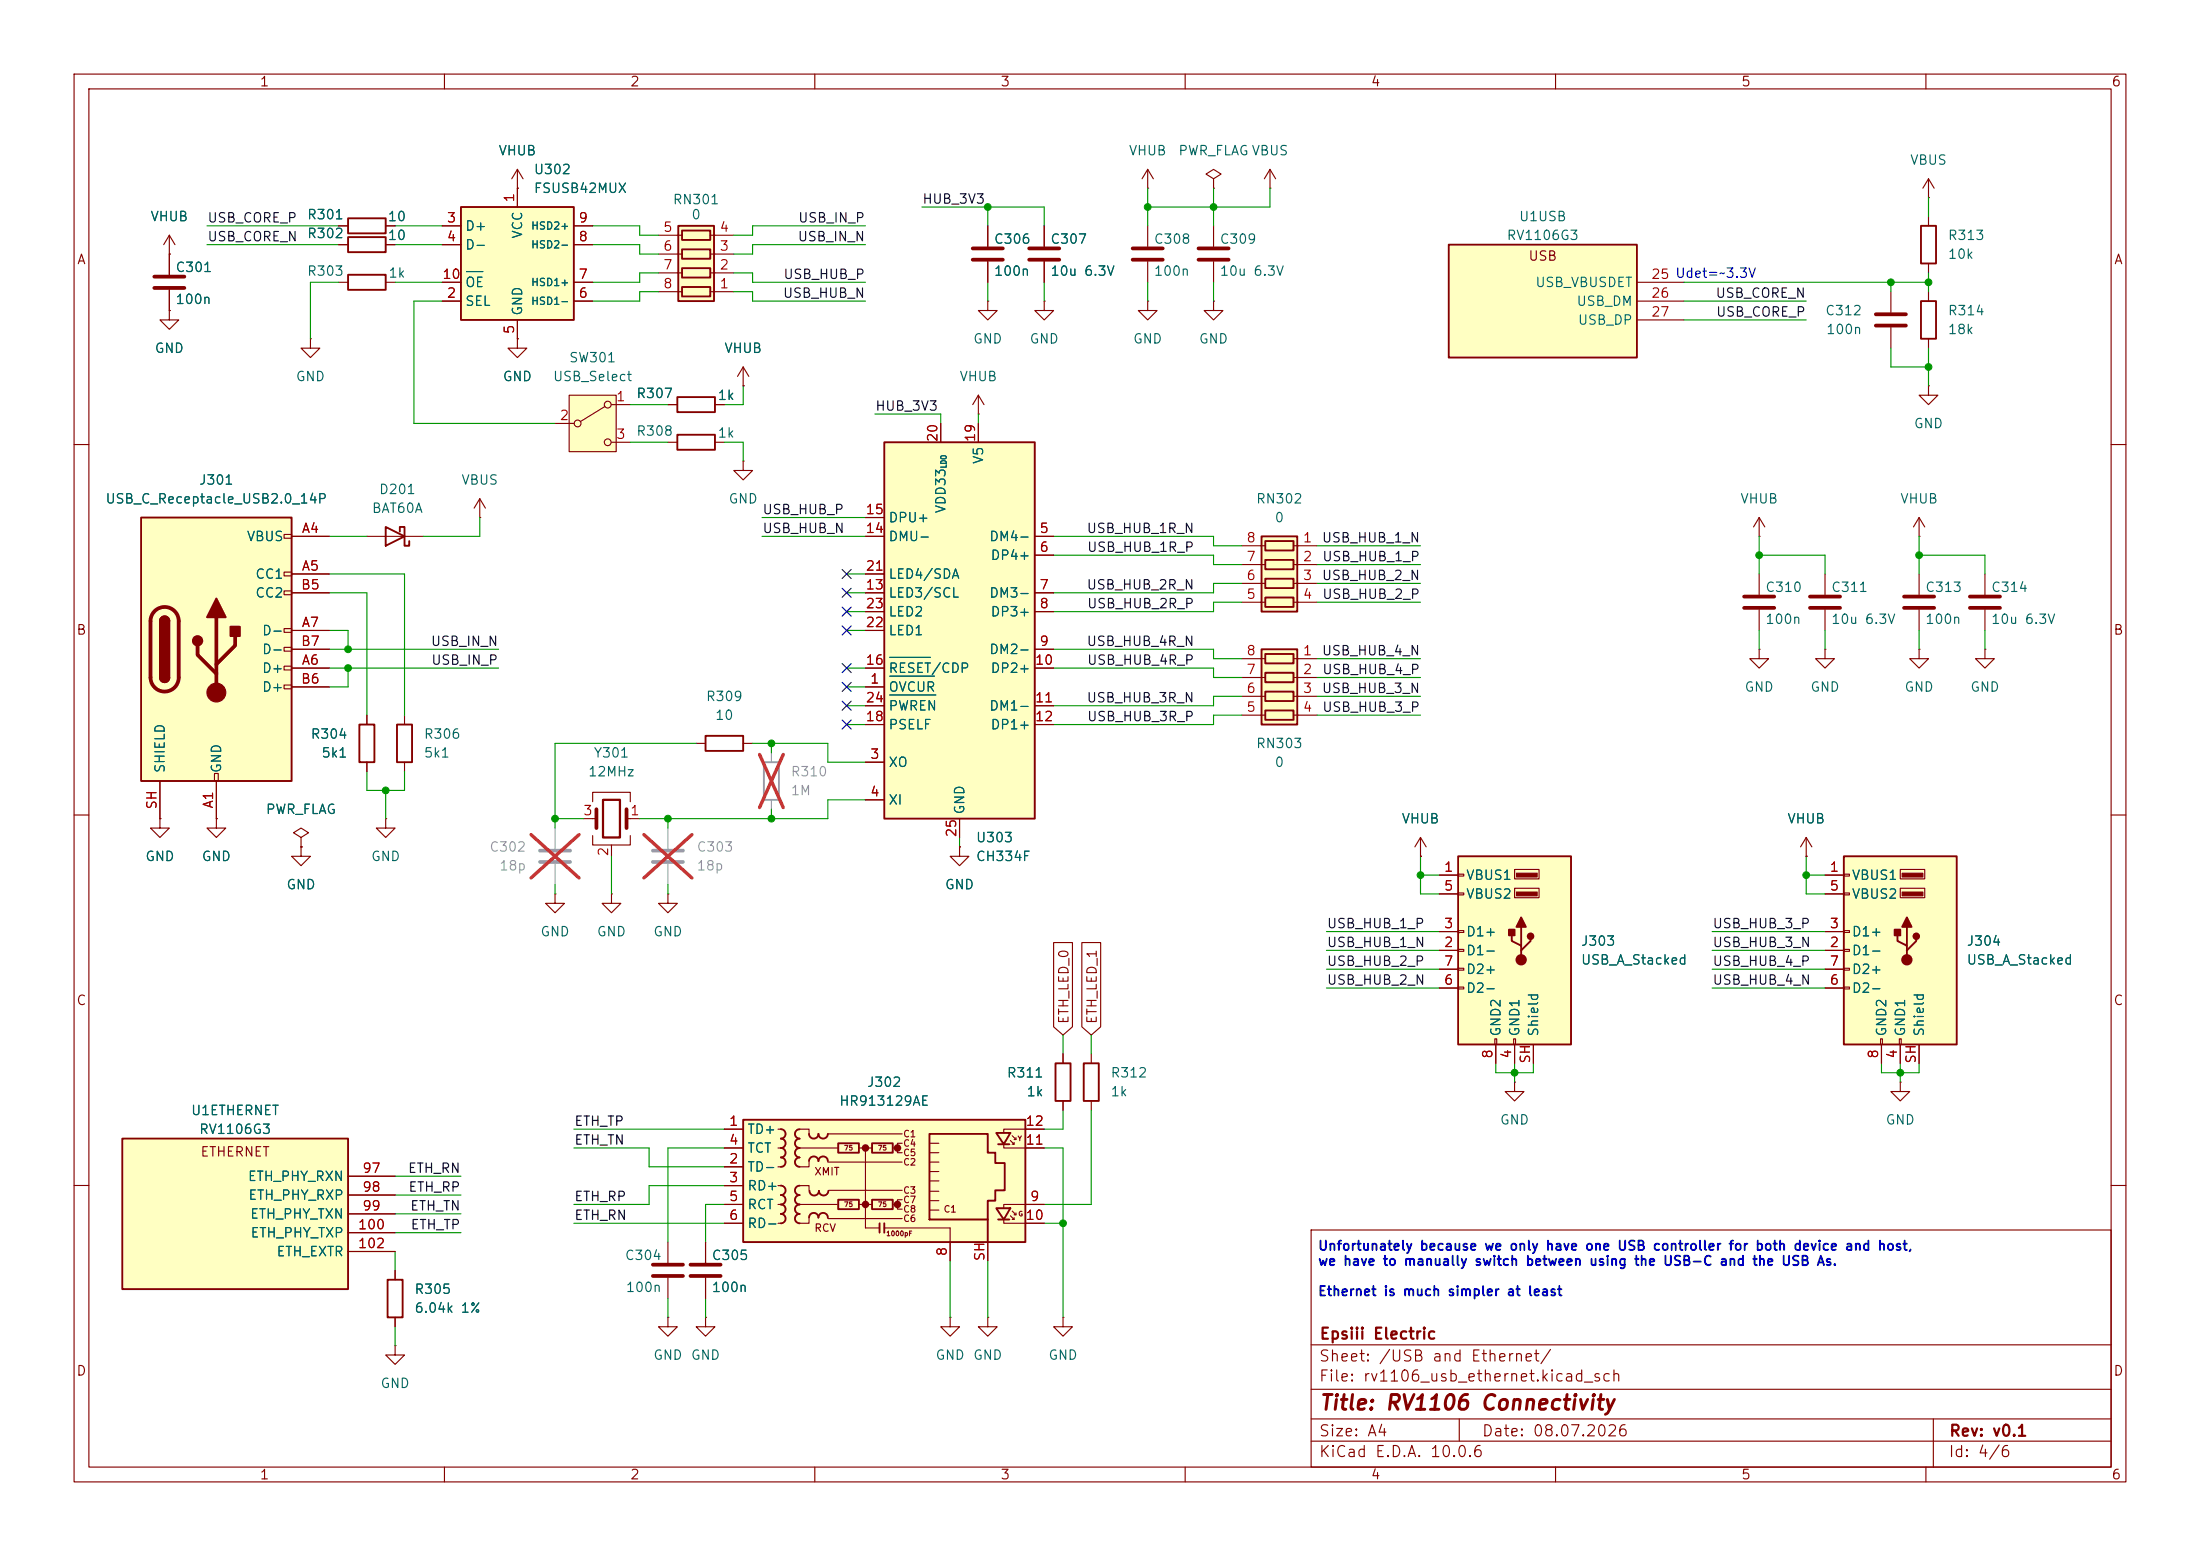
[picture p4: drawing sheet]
<svg xmlns="http://www.w3.org/2000/svg" width="297mm" height="210mm" viewBox="0 0 297 210" stroke-linecap="round" stroke-linejoin="round" font-family="sans-serif">
<g fill="none" stroke="#840000" stroke-width=".15">
<path d="M10 10h277v190h-277zM12 12h273v186h-273zM60 10v2M110 10v2M160 10v2M210 10v2M260 10v2M10 60h2M285 60h2M268 87.6v1.3h1.2l-1.2 1.3-1.3-1.3h1.3M268 87.6h.1M10 110h2"/>
<path d="M94 100.3h1.2M100.3 100.3h1.3M129.5 114.3v1.3h1.3l-1.3 1.2-1.2-1.2h1.2M129.5 114.3h.1M243.8 115.6h.1M243.8 113l-.7 1.3M243.8 113l.8 1.3M243.8 113v2.6M285 110h2M143.5 142.2v1.3M143.5 148.6v1.3M10 160h2"/>
<path d="M90.2 177.8v1.3h1.2l-1.2 1.2-1.3-1.2h1.3M90.2 177.8h.1M90.2 167.6v2.8M90.2 172.5v2.8M95.2 177.8v1.3h1.3l-1.3 1.2-1.2-1.2h1.2M95.2 177.8h.1M95.2 167.6v2.8M95.2 172.5v2.8M128.3 177.8v1.3h1.2l-1.2 1.2-1.3-1.2h1.3M128.3 177.8h.1M133.3 177.8v1.3h1.3l-1.3 1.2-1.2-1.2h1.2M133.3 177.8h.1"/>
<path d="M177 166h108v32h-108zM285 160h2M60 198v2M110 198v2M160 198v2M177 194.5h108M177 191.5h108M177 187.5h108M177 181.5h108M197 191.5v3M210 198v2M260 198v2"/>
<path d="M261 191.5v6.5"/>
</g>
<path d="M95.2 99.3h5.1v2h-5.1zM142.5 143.5h2v5.1h-2z" fill="none" stroke="#840000" stroke-width=".25"/>
<path d="M88.1 170.7h4.1M88.1 172.2h4.1M93.2 170.7h4.1M93.2 172.2h4.1" fill="none" stroke="#840000" stroke-width=".51"/>
<path d="M103.1 102.9h2.1v5.1h-2.1z" fill="none" stroke="#a1a1a1" stroke-width=".25"/>
<path d="M104.1 101.6v1.3M104.1 108v1.2" fill="none" stroke="#a1a1a1" stroke-width=".15"/>
<path d="M102.5 101.8l3.2 7.2M105.7 101.8l-3.2 7.2" fill="none" stroke="#e12e31" stroke-width=".46"/>
<path d="M100.3 151.1h38.1v16.5h-38.1z" fill="#ffffc2"/>
<g fill="#840000" stroke="#840000" stroke-width=".51">
<circle cx="116.8" cy="154.9" r=".25"/>
<circle cx="116.8" cy="162.6" r=".25"/>
<circle cx="121.2" cy="154.9" r=".25"/>
<circle cx="121.2" cy="162.6" r=".25"/>
</g>
<g fill="none" stroke="#840000" stroke-width=".15">
<path d="M154.9 40.6v1.3h1.3l-1.3 1.3-1.2-1.3h1.2M154.9 40.6h.1M100.3 62.2v1.3h1.3l-1.3 1.3-1.2-1.3h1.2M100.3 62.2h.1M82.5 120.7v1.2h-1.2l1.2 1.3 1.3-1.3h-1.3M82.5 120.7h.1M90.2 120.7v1.2h-1.3l1.3 1.3 1.2-1.3h-1.2M90.2 120.7h.1M97.8 154.9h2.5M97.8 152.4h2.5M97.8 157.5h2.5M105 154.9h.4"/>
<path d="M105 152.4h.4M105 157.5h.4M107.9 152.4h1.3v.6M107.9 154.9h5.3M109.2 156.8v.7h-1.3M111.8 153h10M111.8 156.8h10M116 154.9h1.7M116.8 154.9v10.8h1.9M120.6 154.9h.6M121.8 154.3h-.6v1.3h.6M125.5 156.8h1.2"/>
<path d="M125.5 158.1h1.2M125.5 159.4h1.2M125.5 154.3h1.2M125.5 155.6h1.2M135.5 154.4v.5h5.5M136.4 153.9l.5 .5h-.2M136.7 153.3l.5 .5h-.3M136.9 154.2v.2M137.2 153.5v.3M141 152.4h-5.5v.5M97.8 162.6h2.5M97.8 160h2.5"/>
<path d="M97.8 165.1h2.5M105 162.6h.4M105 160h.4M105 165.1h.4M107.9 160h1.3v.7M107.9 162.6h5.1M109.2 164.5v.6h-1.3M111.8 164.5h10M111.9 160.7h9.9M116 162.6h1.7M119.4 165.7h8.9v4.5M120.6 162.6h.6"/>
<path d="M121.8 161.9h-.6v1.3h.6M125.5 160.8h1.2M125.5 162.1h1.2M125.5 163.3h1.2M133.3 167.6v2.6M135.5 164.6v.5h5.5M136.4 164.1l.5 .5h-.2M136.7 163.4l.5 .6h-.3M136.9 164.3v.3M137.2 163.7v.3M141 162.6h-5.5v.5M143.5 177.8v1.3h1.3l-1.3 1.2-1.3-1.2h1.3"/>
<path d="M143.5 177.8h.1"/>
</g>
<g fill="none" stroke="#840000" stroke-width=".25">
<path d="M100.3 151.1h38.1v16.5h-38.1zM105.4 152.4a.64 .64 0 0 1 .7 .6 .64 .64 0 0 1-.7 .7 .64 .64 0 0 1 .7 .6 .64 .64 0 0 1-.7 .6 .64 .64 0 0 1 .7 .7 .64 .64 0 0 1-.7 .6M105.4 156.2a.64 .64 0 0 1 .7 .6 .64 .64 0 0 1-.7 .7M107.9 152.4a.63 .63 0 0 0-.6 .6 .63 .63 0 0 0 .6 .7 .64 .64 0 0 0-.6 .6 .64 .64 0 0 0 .6 .6 .64 .64 0 0 0-.6 .7 .64 .64 0 0 0 .6 .6M107.9 156.2a.63 .63 0 0 0-.6 .6 .63 .63 0 0 0 .6 .7M111.8 153a.64 .64 0 0 1-.7 .7 .64 .64 0 0 1-.6-.7 .64 .64 0 0 1-.6 .7 .64 .64 0 0 1-.7-.7M111.8 156.7a.64 .64 0 0 0-.7-.6 .64 .64 0 0 0-.6 .6 .64 .64 0 0 0-.6-.6 .64 .64 0 0 0-.7 .6M113.2 154.3h2.8v1.3h-2.8zM117.7 154.3h2.8v1.3h-2.8zM125.5 153h7.8v2.6h1.1v1.4h1.2v3.7h-1.2v1.4h-1.1v2.5h-7.8zM134.5 152.9h1.9l-.9 1.5zM134.7 154.4h1.6"/>
<path d="M105.4 160a.64 .64 0 0 1 .7 .7 .64 .64 0 0 1-.7 .6 .64 .64 0 0 1 .7 .6 .64 .64 0 0 1-.7 .7 .64 .64 0 0 1 .7 .6 .64 .64 0 0 1-.7 .6 .64 .64 0 0 1 .7 .7 .64 .64 0 0 1-.7 .6M107.9 160a.63 .63 0 0 0-.6 .7 .63 .63 0 0 0 .6 .6 .64 .64 0 0 0-.6 .6 .64 .64 0 0 0 .6 .7 .64 .64 0 0 0-.6 .6 .64 .64 0 0 0 .6 .6 .64 .64 0 0 0-.6 .7 .64 .64 0 0 0 .6 .6M111.8 164.3a.64 .64 0 0 0-.7-.6 .64 .64 0 0 0-.6 .6 .64 .64 0 0 0-.6-.6 .64 .64 0 0 0-.7 .6M111.8 160.7a.64 .64 0 0 1-.6 .7 .64 .64 0 0 1-.6-.7 .64 .64 0 0 1-.7 .7 .64 .64 0 0 1-.6-.7M113.2 161.9h2.8v1.3h-2.8zM117.7 161.9h2.8v1.3h-2.8zM118.7 165.1v1.3M119.4 165.1v1.3M133.3 164.6v3M134.5 163.1h1.9l-.9 1.5zM134.7 164.6h1.6"/>
</g>
<path d="M88.1 114.8h4.1M88.1 116.3h4.1" fill="none" stroke="#a1a1a1" stroke-width=".51"/>
<path d="M90.2 111.8v2.8M90.2 116.6v2.8" fill="none" stroke="#a1a1a1" stroke-width=".15"/>
<path d="M86.9 112.6l6.5 5.9M93.4 112.6l-6.5 5.9" fill="none" stroke="#e12e31" stroke-width=".46"/>
<path d="M195.6 33h25.4v15.3h-25.4z" fill="#ffffc2"/>
<path d="M195.6 33h25.4v15.3h-25.4z" fill="none" stroke="#840000" stroke-width=".25"/>
<g fill="none" stroke="#840000" stroke-width=".15">
<path d="M154.9 25.4h.1M154.9 22.9l-.7 1.2M154.9 22.9l.8 1.2M154.9 22.9v2.5M163.8 24.1l1-.6-1-.6-1 .6 1 .6v1.3M163.8 25.4h.1M171.4 25.4h.1M171.4 22.9l-.7 1.2M171.4 22.9l.8 1.2M171.4 22.9v2.5M221 38.1h6.3M221 40.6h6.3"/>
<path d="M221 43.2h6.3"/>
</g>
<path d="M170.3 72.4h4.8v10.2h-4.8z" fill="#ffffc2"/>
<path d="M170.3 72.4h4.8v10.2h-4.8zM170.8 73h3.8v1.3h-3.8zM170.8 75.6h3.8v1.2h-3.8zM170.8 78.1h3.8v1.3h-3.8zM170.8 80.6h3.8v1.3h-3.8z" fill="none" stroke="#840000" stroke-width=".25"/>
<g fill="none" stroke="#840000" stroke-width=".15">
<path d="M154.9 30.5v2.8M154.9 35.3v2.8M163.8 30.5v2.8M163.8 35.3v2.8M100.3 52.1h.1M100.3 49.5l-.7 1.3M100.3 49.5l.8 1.3M100.3 49.5v2.6M163.8 40.6v1.3h1.3l-1.3 1.3-1.2-1.3h1.2M163.8 40.6h.1M167.6 73.7h3.2M167.6 76.2h3.2"/>
<path d="M167.6 78.7h3.2M174.6 73.7h3.2M174.6 76.2h3.2M174.6 78.7h3.2M167.6 81.3h3.2M174.6 81.3h3.2M191.8 115.6h.1M191.8 113l-.8 1.3M191.8 113l.7 1.3M191.8 113v2.6M204.5 146.1v1.2h1.2l-1.2 1.3-1.3-1.3h1.3M204.5 146.1h.1"/>
<path d="M256.5 146.1v1.2h1.3l-1.3 1.3-1.2-1.3h1.2M256.5 146.1h.1"/>
</g>
<path d="M152.9 33.5h4.1M152.9 35.1h4.1M161.8 33.5h4.1M161.8 35.1h4.1" fill="none" stroke="#840000" stroke-width=".51"/>
<path d="M196.8 115.6h15.3v25.4h-15.3z" fill="#ffffc2"/>
<path d="M196.8 115.6h15.3v25.4h-15.3zM204.1 125.7v1.3l1.3 .6v.7M205.4 125.1v2.5M206.6 126.4v.6l-1.2 1.3v.6" fill="none" stroke="#840000" stroke-width=".25"/>
<g fill="#840000" stroke="#840000" stroke-width=".25">
<path d="M205.4 123.8l.6 1.3h-1.3z"/>
<path d="M203.7 125.5h.8v.7h-.8z"/>
<circle cx="206.6" cy="126.4" r=".38"/>
<circle cx="205.4" cy="129.5" r=".63"/>
</g>
<g fill="#840000" stroke="#840000" stroke-width=".15">
<path d="M204.7 117.9h2.8v.5h-2.8z"/>
<path d="M204.7 120.4h2.8v.5h-2.8z"/>
</g>
<g fill="none" stroke="#840000" stroke-width=".15">
<path d="M194.3 118.1h2.5M196.8 118h.8v.2h-.8zM204.5 117.3h3.3v1.3h-3.3zM204.5 119.9h3.3v1.3h-3.3zM194.3 128.3h2.5M194.3 125.7h2.5M194.3 120.7h2.5M194.3 133.4h2.5M194.3 130.8h2.5M196.8 120.5h.8v.3h-.8zM196.8 125.6h.8v.3h-.8zM196.8 128.1h.8v.3h-.8z"/>
<path d="M196.8 130.7h.8v.2h-.8zM196.8 133.2h.8v.3h-.8zM201.8 140.2h.3v.8h-.3zM201.9 141v2.5M204.3 140.2h.3v.8h-.3zM204.5 141v2.5M207 141v2.5"/>
</g>
<path d="M248.9 115.6h15.3v25.4h-15.3z" fill="#ffffc2"/>
<path d="M248.9 115.6h15.3v25.4h-15.3zM256.2 125.7v1.3l1.2 .6v.7M257.4 125.1v2.5M258.7 126.4v.6l-1.3 1.3v.6" fill="none" stroke="#840000" stroke-width=".25"/>
<g fill="#840000" stroke="#840000" stroke-width=".25">
<path d="M257.4 123.8l.7 1.3h-1.3z"/>
<path d="M255.8 125.5h.7v.7h-.7z"/>
<circle cx="258.7" cy="126.4" r=".38"/>
<circle cx="257.4" cy="129.5" r=".63"/>
</g>
<g fill="#840000" stroke="#840000" stroke-width=".15">
<path d="M256.8 117.9h2.8v.5h-2.8z"/>
<path d="M256.8 120.4h2.8v.5h-2.8z"/>
</g>
<g fill="none" stroke="#840000" stroke-width=".15">
<path d="M237.5 87.6v1.3h1.3l-1.3 1.3-1.3-1.3h1.3M237.5 87.6h.1M246.4 87.6v1.3h1.2l-1.2 1.3-1.3-1.3h1.3M246.4 87.6h.1M259.1 87.6v1.3h1.2l-1.2 1.3-1.3-1.3h1.3M259.1 87.6h.1M246.4 118.1h2.5M248.9 118h.8v.2h-.8zM256.5 117.3h3.3v1.3h-3.3zM256.5 119.9h3.3v1.3h-3.3zM246.4 128.3h2.5M246.4 125.7h2.5"/>
<path d="M246.4 120.7h2.5M246.4 133.4h2.5M246.4 130.8h2.5M248.9 120.5h.8v.3h-.8zM248.9 125.6h.8v.3h-.8zM248.9 128.1h.8v.3h-.8zM248.9 130.7h.8v.2h-.8zM248.9 133.2h.8v.3h-.8zM253.9 140.2h.2v.8h-.2zM254 141v2.5M256.4 140.2h.3v.8h-.3zM256.5 141v2.5"/>
<path d="M259.1 141v2.5"/>
</g>
<path d="M91.6 30.5h4.8v10.1h-4.8z" fill="#ffffc2"/>
<path d="M91.6 30.5h4.8v10.1h-4.8zM92.1 38.7h3.8v1.3h-3.8zM92.1 36.2h3.8v1.3h-3.8zM92.1 33.7h3.8v1.2h-3.8zM92.1 31.1h3.8v1.3h-3.8z" fill="none" stroke="#840000" stroke-width=".25"/>
<g fill="none" stroke="#840000" stroke-width=".15">
<path d="M88.9 39.4h3.2M88.9 36.8h3.2M88.9 34.3h3.2M88.9 31.8h3.2M95.9 39.4h3.2M95.9 36.8h3.2M95.9 34.3h3.2M95.9 31.8h3.2M21.6 110.5v1.3h1.3l-1.3 1.2-1.3-1.2h1.3M21.6 110.5h.1M29.2 110.5v1.3h1.3l-1.3 1.2-1.3-1.2h1.3M29.2 110.5h.1"/>
<path d="M40.6 113l1.1-.6-1.1-.6-1 .6 1 .6v1.3M40.6 114.3h.1M40.6 114.3v1.3h1.3l-1.3 1.2-1.2-1.2h1.2M52.1 110.5v1.3h1.2l-1.2 1.2-1.3-1.2h1.3M52.1 110.5h.1"/>
</g>
<path d="M76.8 53.3h6.4v7.7h-6.4z" fill="#ffffc2"/>
<g fill="none" stroke="#840000" stroke-width=".15">
<path d="M69.8 45.7v1.3h1.3l-1.3 1.3-1.2-1.3h1.2M69.8 45.7h.1M74.9 57.2h2.6M76.8 53.3h6.4v7.7h-6.4zM81.7 54.9l-3.3 2M82.5 54.6h2.6M82.5 59.7h2.6M64.8 69.9h.1M64.8 67.3l-.8 1.3M64.8 67.3l.7 1.3M64.8 67.3v2.6M74.9 120.7v1.2h-1.2l1.2 1.3 1.3-1.3h-1.3"/>
<path d="M74.9 120.7h.1"/>
<circle cx="78" cy="57.2" r=".46"/>
<circle cx="82" cy="59.7" r=".46"/>
<circle cx="82" cy="54.6" r=".46"/>
</g>
<path d="M62.2 27.9h15.3v15.3h-15.3z" fill="#ffffc2"/>
<path d="M62.2 27.9h15.3v15.3h-15.3zM91.4 53.6h5.1v2h-5.1zM91.4 58.7h5.1v2h-5.1z" fill="none" stroke="#840000" stroke-width=".25"/>
<g fill="none" stroke="#840000" stroke-width=".15">
<path d="M59.7 30.5h2.5M59.7 33h2.5M59.7 38.1h2.5M69.8 25.4h.1M69.8 22.9v5M69.8 22.9l-.7 1.2M69.8 22.9l.8 1.2M77.5 30.5h2.5M77.5 33h2.5M77.5 38.1h2.5M59.7 40.6h2.5M69.8 43.2v2.5"/>
<path d="M77.5 40.6h2.5M90.2 54.6h1.2M90.2 59.7h1.2M96.5 54.6h1.3M96.5 59.7h1.3"/>
</g>
<path d="M63 36.7h2.2" fill="none" stroke="#006464" stroke-width=".15"/>
<path d="M119.4 59.7h20.3v50.8h-20.3z" fill="#ffffc2"/>
<path d="M47 32h5.1v2h-5.1zM47 29.5h5.1v2h-5.1zM47 37.1h5.1v2h-5.1zM119.4 59.7h20.3v50.8h-20.3zM52.1 71.1l2.5 1.3-2.5 1.3zM54 71.8v-.7h.6v2.6h.6v-.7M48.5 97.8h2v5.1h-2zM53.6 97.8h2v5.1h-2z" fill="none" stroke="#840000" stroke-width=".25"/>
<g fill="none" stroke="#840000" stroke-width=".15">
<path d="M22.9 34.3h.1M22.9 31.8l-.8 1.2M22.9 31.8l.7 1.2M22.9 31.8v5.3M22.9 39.1v2.8M45.7 33h1.3M45.7 30.5h1.3M45.7 38.1h1.3M52.1 33h1.2M52.1 30.5h1.2M52.1 38.1h1.2M133.3 30.5v2.8"/>
<path d="M133.3 35.3v2.8M141 30.5v2.8M141 35.3v2.8M22.9 41.9v1.3h1.2l-1.2 1.3-1.3-1.3h1.3M22.9 41.9h.1M41.9 45.7v1.3h1.3l-1.3 1.3-1.3-1.3h1.3M41.9 45.7h.1M127 57.2v2.5M132.1 55.9h.1M132.1 53.3v2.6M132.1 57.2v2.5M132.1 53.3l-.8 1.3"/>
<path d="M132.1 53.3l.7 1.3M133.3 40.6v1.3h1.3l-1.3 1.3-1.2-1.3h1.2M133.3 40.6h.1M141 40.6v1.3h1.2l-1.2 1.3-1.3-1.3h1.3M141 40.6h.1M49.5 72.4h7.6M116.8 72.4h2.6M116.8 69.9h2.6M116.8 77.5h2.6M139.7 72.4h2.5M139.7 74.9h2.5M49.5 96.5v1.3"/>
<path d="M54.6 96.5v1.3M116.8 92.7h2.6M116.8 80h2.6M116.8 82.6h2.6M116.8 90.2h2.6M116.8 95.3h2.6M116.8 97.8h2.6M116.8 85.1h2.6M139.7 80h2.5M139.7 82.6h2.5M139.7 87.6h2.5M139.7 90.2h2.5"/>
<path d="M139.7 95.3h2.5M139.7 97.8h2.5M49.5 102.9v1.2M54.6 102.9v1.2M78.7 110.5h1.8M80 108.2v-1.3h5.1v1.3M80 112.8v1.2h5.1v-1.2M82.5 114v1.6M84.6 110.5h1.8M116.8 102.9h2.6M116.8 108h2.6M129.5 110.5v2.5"/>
</g>
<path d="M120.1 91.3h6.1M120.1 88.7h5.5M120.1 93.8h6.2" fill="none" stroke="#006464" stroke-width=".15"/>
<path d="M20.8 37.3h4.1M20.8 38.9h4.1M131.3 33.5h4.1M131.3 35.1h4.1M138.9 33.5h4.1M138.9 35.1h4.1M80.5 109.2v2.6M84.6 109.2v2.6" fill="none" stroke="#840000" stroke-width=".51"/>
<path d="M81.4 108h2.3v5h-2.3z" fill="none" stroke="#840000" stroke-width=".3"/>
<path d="M19 69.9h20.4v35.5h-20.4z" fill="#ffffc2"/>
<g fill="none" stroke="#840000" stroke-width=".15">
<path d="M38.4 72.1h1v.5h-1zM38.4 77.2h1v.5h-1zM38.4 79.8h1v.5h-1zM39.4 72.4h5M39.4 77.5h5M38.4 84.8h1v.5h-1zM38.4 87.4h1v.5h-1zM38.4 89.9h1v.5h-1zM38.4 92.5h1v.5h-1zM39.4 90.2h5M39.4 85.1h5M39.4 80h5"/>
<path d="M39.4 92.7h5M39.4 87.6h5M21.6 105.4v5.1M29 104.4h.5v1h-.5zM29.2 105.4v5.1"/>
</g>
<path d="M19 69.9h20.4v35.5h-20.4zM21.6 83.8a.64 .64 0 0 1 .6-.6 .64 .64 0 0 1 .7 .6M21.6 91.4a.64 .64 0 0 0 .6 .7 .64 .64 0 0 0 .7-.7" fill="none" stroke="#840000" stroke-width=".25"/>
<path d="M20.9 82.5a1.9 1.9 0 0 1 2-.4 1.9 1.9 0 0 1 1.2 1.7v7.6a1.91 1.91 0 0 1-1.9 1.9 1.91 1.91 0 0 1-1.9-1.9v-7.6a1.9 1.9 0 0 1 .6-1.3zM26.7 87.1v1.3l2.5 2.5M29.2 83.3v10.2M31.7 85.9v1.2l-2.5 2.6" fill="none" stroke="#840000" stroke-width=".51"/>
<g fill="#840000" stroke="#840000" stroke-width=".25">
<path d="M21.6 83.8h1.3v7.6h-1.3z"/>
<path d="M21.8 83.4a.64 .64 0 0 1 .7-.2 .64 .64 0 0 1 .4 .6h-1.3z"/>
<path d="M21.6 91.4h1.3a.64 .64 0 0 1-.7 .7 .64 .64 0 0 1-.6-.7z"/>
<path d="M29.2 80.8l1.3 2.5h-2.6z"/>
<path d="M31.1 84.6h1.3v1.3h-1.3z"/>
<circle cx="26.7" cy="86.5" r=".63"/>
</g>
<circle cx="29.2" cy="93.5" r="1.27" fill="#840000" stroke="#840000" stroke-width=".15"/>
<path d="M16.5 153.7h30.5v20.3h-30.5z" fill="#ffffc2"/>
<path d="M16.5 153.7h30.5v20.3h-30.5zM52.3 172.7h2.1v5.1h-2.1z" fill="none" stroke="#840000" stroke-width=".25"/>
<path d="M47 158.8h6.3M47 161.3h6.3M47 163.8h6.3M47 166.4h6.3M47 168.9h6.3M53.3 171.5v1.2M53.3 177.8v1.3M53.3 181.6v1.3h1.3l-1.3 1.3-1.2-1.3h1.2M53.3 181.6h.1" fill="none" stroke="#840000" stroke-width=".15"/>
<path d="M72.9 114.8h4.1M72.9 116.3h4.1" fill="none" stroke="#a1a1a1" stroke-width=".51"/>
<path d="M74.9 111.8v2.8M74.9 116.6v2.8" fill="none" stroke="#a1a1a1" stroke-width=".15"/>
<path d="M71.7 112.6l6.5 5.9M78.2 112.6l-6.5 5.9" fill="none" stroke="#e12e31" stroke-width=".46"/>
<path d="M170.3 87.6h4.8v10.2h-4.8z" fill="#ffffc2"/>
<path d="M259.3 30.5h2.1v5.1h-2.1zM259.3 40.6h2.1v5.1h-2.1zM170.3 87.6h4.8v10.2h-4.8zM170.8 88.3h3.8v1.2h-3.8zM170.8 90.8h3.8v1.3h-3.8zM170.8 93.3h3.8v1.3h-3.8zM170.8 95.9h3.8v1.3h-3.8zM146.3 143.5h2v5.1h-2z" fill="none" stroke="#840000" stroke-width=".25"/>
<g fill="none" stroke="#840000" stroke-width=".15">
<path d="M22.9 34.3h.1M22.9 34.3v2.8M22.9 39.1v2.8M45.7 30.5h1.3M45.7 33h1.3M52.1 30.5h1.2M52.1 33h1.2M59.7 30.5h2.5M59.7 33h2.5M59.7 38.1h2.5M69.8 25.4h.1M69.8 25.4v2.5"/>
<path d="M77.5 30.5h2.5M77.5 33h2.5M77.5 38.1h2.5M133.3 30.5v2.8M133.3 35.3v2.8M141 30.5v2.8M141 35.3v2.8M255.3 39.4v2.8M260.3 26.7h.1M260.3 24.1v2.6M260.3 29.2v1.3M260.3 35.6v1.2"/>
<path d="M260.3 39.4v1.2M260.3 24.1l-.7 1.3M260.3 24.1l.8 1.3M22.9 41.9h.1M59.7 40.6h2.5M69.8 45.7h.1M69.8 43.2v2.5M77.5 40.6h2.5M90.2 54.6h1.2M96.5 54.6h1.3M100.3 52.1h.1M127 57.2v2.5"/>
<path d="M132.1 57.2v2.5M255.3 44.2v2.8M260.3 52.1v1.2h1.3l-1.3 1.3-1.2-1.3h1.2M260.3 52.1h.1M260.3 45.7v1.3M39.4 72.4h5M39.4 77.5h5M116.8 72.4h2.6M116.8 77.5h2.6M116.8 69.9h2.6M139.7 72.4h2.5M139.7 74.9h2.5"/>
<path d="M237.5 72.4h.1M237.5 69.9l-.8 1.2M237.5 69.9l.8 1.2M237.5 69.9v2.5M237.5 77.5v2.8M246.4 77.5v2.8M259.1 72.4h.1M259.1 69.9l-.8 1.2M259.1 69.9l.7 1.2M259.1 69.9v2.5M259.1 77.5v2.8M268 77.5v2.8"/>
<path d="M39.4 90.2h5M39.4 85.1h5M39.4 80h5M39.4 92.7h5M39.4 87.6h5M49.5 96.5v1.3M116.8 90.2h2.6M116.8 85.1h2.6M116.8 80h2.6M116.8 92.7h2.6M116.8 82.6h2.6M116.8 95.3h2.6"/>
<path d="M116.8 97.8h2.6M139.7 90.2h2.5M139.7 80h2.5M139.7 87.6h2.5M139.7 82.6h2.5M139.7 95.3h2.5M139.7 97.8h2.5M167.6 88.9h3.2M167.6 91.4h3.2M167.6 94h3.2M167.6 96.5h3.2M174.6 88.9h3.2"/>
<path d="M174.6 91.4h3.2M174.6 94h3.2M174.6 96.5h3.2M237.5 82.3v2.8M246.4 82.3v2.8M259.1 82.3v2.8M268 82.3v2.8M21.6 110.5h.1M21.6 105.4v5.1M29.2 110.5h.1M29.2 105.4v5.1M40.6 114.3h.1"/>
<path d="M49.5 102.9v1.2M116.8 102.9h2.6M116.8 108h2.6M129.5 114.3h.1M129.5 110.5v2.5M191.8 115.6h.1M194.3 118.1h2.5M243.8 115.6h.1M246.4 118.1h2.5M142.2 127.2h2.6v11.4l-1.3 1.1-1.3-1.1zM146 127.2h2.6v11.4l-1.3 1.1-1.3-1.1zM194.3 128.3h2.5"/>
<path d="M194.3 125.7h2.5M194.3 120.7h2.5M194.3 133.4h2.5M194.3 130.8h2.5M246.4 128.3h2.5M246.4 125.7h2.5M246.4 120.7h2.5M246.4 133.4h2.5M246.4 130.8h2.5M47 158.8h6.3M97.8 152.4h2.5M97.8 157.5h2.5"/>
<path d="M97.8 154.9h2.5M138.4 152.4h2.6M138.4 154.9h2.6M143.5 142.2v1.3M143.5 148.6v1.3M147.3 142.2v1.3M147.3 148.6v1.3M201.9 141v2.5M204.5 141v2.5M207 141v2.5M254 141v2.5M256.5 141v2.5"/>
<path d="M259.1 141v2.5M47 161.3h6.3M47 163.8h6.3M47 166.4h6.3M47 168.9h6.3M53.3 171.5v1.2M53.3 177.8v1.3M95.2 167.6v2.8M95.2 172.5v2.8M97.8 160h2.5M97.8 162.6h2.5M97.8 165.1h2.5"/>
<path d="M128.3 167.6v2.6M133.3 167.6v2.6M138.4 162.6h2.6M138.4 165.1h2.6"/>
</g>
<path d="M253.2 42.4h4.1M253.2 43.9h4.1M235.5 80.5h4M235.5 82h4M244.3 80.5h4.1M244.3 82h4.1M257 80.5h4.1M257 82h4.1M265.9 80.5h4.1M265.9 82h4.1" fill="none" stroke="#840000" stroke-width=".51"/>
<g fill="none" stroke="#009600" stroke-width=".15">
<path d="M27.9 33h17.8M27.9 30.5h17.8M45.7 38.1h-3.8v7.6M53.3 33h6.4M53.3 38.1h6.4M53.3 30.5h6.4M80 33h6.4v1.3h2.5M80 30.5h6.4v1.3h2.5M88.9 36.8h-2.5v1.3h-6.4M88.9 39.4h-2.5v1.2h-6.4M99.1 36.8h2.5v1.3h15.2M99.1 39.4h2.5v1.2h15.2"/>
<path d="M116.8 33h-15.2v1.3h-2.5M116.8 30.5h-15.2v1.3h-2.5M124.5 27.9h16.5v2.6M133.3 27.9v2.6M133.3 38.1v2.5M141 38.1v2.5M154.9 25.4v5.1M154.9 38.1v2.5M163.8 25.4v5.1M163.8 38.1v2.5M171.4 25.4v2.5h-16.5M227.3 38.1h33"/>
<path d="M255.3 38.1v1.3M260.3 26.7v2.5M260.3 36.8v2.6M59.7 40.6h-3.8v16.6h19M85.1 54.6h5.1M85.1 59.7h5.1M97.8 59.7h2.5v2.5M100.3 52.1v2.5h-2.5M118.1 55.9h8.9v1.3M132.1 55.9v1.3M227.3 40.6h16.5M227.3 43.2h16.5"/>
<path d="M255.3 47v2.5h5M260.3 47v5.1M44.4 77.5h10.2v19M44.4 72.4h5.1M64.8 69.9v2.5h-7.7M102.9 72.4h13.9M102.9 69.9h13.9M114.3 77.5h2.5M142.2 72.4h21.6v1.3h3.8M142.2 74.9h21.6v1.3h3.8M167.6 78.7h-3.8v1.3h-21.6M177.8 78.7h14"/>
<path d="M177.8 76.2h14M177.8 73.7h14M237.5 74.9h8.9v2.6M237.5 72.4v5.1M259.1 74.9h8.9v2.6M259.1 72.4v5.1M44.4 85.1h2.6v2.5M44.4 80h5.1v16.5M44.4 87.6h22.9M44.4 90.2h22.9M47 90.2v2.5h-2.6M114.3 85.1h2.5"/>
<path d="M114.3 80h2.5M114.3 90.2h2.5M114.3 92.7h2.5M114.3 82.6h2.5M114.3 95.3h2.5M114.3 97.8h2.5M142.2 87.6h21.6v1.3h3.8M142.2 90.2h21.6v1.2h3.8M167.6 81.3h-3.8v1.3h-21.6M167.6 94h-3.8v1.3h-21.6M167.6 96.5h-3.8v1.3h-21.6M177.8 88.9h14"/>
<path d="M177.8 91.4h14M177.8 94h14M177.8 96.5h14M177.8 81.3h14M237.5 85.1v2.5M246.4 85.1v2.5M259.1 85.1v2.5M268 85.1v2.5M49.5 104.1v2.6h5.1v-2.6M52.1 106.7v3.8M74.9 110.5h3.8M74.9 119.4v1.3"/>
<path d="M82.5 115.6v5.1M90.2 110.5v1.3M90.2 119.4v1.3M94 100.3h-19.1v11.5M101.6 100.3h10.2v2.6h5M104.1 100.3v1.3M104.1 109.2v1.3M116.8 108h-5v2.5h-25.4M129.5 113v1.3M191.8 115.6v5.1h2.5M191.8 118.1h2.5M243.8 115.6v5.1h2.6"/>
<path d="M243.8 118.1h2.6M143.5 139.7v2.5M147.3 139.7v2.5M179.1 125.7h15.2M179.1 128.3h15.2M179.1 130.8h15.2M179.1 133.4h15.2M231.1 125.7h15.3M231.1 128.3h15.3M231.1 130.8h15.3M231.1 133.4h15.3M53.3 158.8h8.9"/>
<path d="M77.5 154.9h10.1v2.6h10.2M77.5 152.4h20.3M97.8 154.9h-7.6v12.7M141 154.9h2.5v22.9M143.5 149.9v2.5h-2.5M147.3 149.9v12.7h-6.3M201.9 143.5v1.3h5.1v-1.3M204.5 143.5v2.6M254 143.5v1.3h5.1v-1.3M256.5 143.5v2.6M53.3 163.8h8.9M53.3 161.3h8.9"/>
<path d="M53.3 168.9v2.6M53.3 179.1v2.5M53.3 166.4h8.9M77.5 165.1h20.3M90.2 175.3v2.5M95.2 175.3v2.5M97.8 160h-10.2v2.6h-10.1M97.8 162.6h-2.6v5M128.3 170.2v7.6M133.3 170.2v7.6M141 165.1h2.5"/>
</g>
<g fill="none" stroke="#000084" stroke-width=".15">
<path d="M113.7 79.4l1.2 1.2M113.7 76.9l1.2 1.2M114.9 79.4l-1.2 1.2M114.9 76.9l-1.2 1.2M113.7 84.5l1.2 1.2M113.7 94.6l1.2 1.3M113.7 81.9l1.2 1.3M113.7 97.2l1.2 1.2M113.7 89.6l1.2 1.2M113.7 92.1l1.2 1.2M114.9 84.5l-1.2 1.2M114.9 94.6l-1.2 1.3"/>
<path d="M114.9 81.9l-1.2 1.3M114.9 97.2l-1.2 1.2M114.9 89.6l-1.2 1.2M114.9 92.1l-1.2 1.2"/>
</g>
<path d="M63 36.7h2.2M120.1 91.3h6.1M120.1 88.7h5.5M120.1 93.8h6.2" fill="none" stroke="#006464" stroke-width=".15"/>
<g fill="#009600" stroke="#009600" stroke-width=".14">
<circle cx="237.5" cy="74.9" r=".46"/>
<circle cx="260.3" cy="49.5" r=".46"/>
<circle cx="260.3" cy="38.1" r=".46"/>
<circle cx="255.3" cy="38.1" r=".46"/>
<circle cx="259.1" cy="74.9" r=".46"/>
<circle cx="204.5" cy="144.8" r=".46"/>
<circle cx="143.5" cy="165.1" r=".46"/>
<circle cx="163.8" cy="27.9" r=".46"/>
<circle cx="154.9" cy="27.9" r=".46"/>
<circle cx="191.8" cy="118.1" r=".46"/>
<circle cx="256.5" cy="144.8" r=".46"/>
<circle cx="243.8" cy="118.1" r=".46"/>
<circle cx="104.1" cy="100.3" r=".46"/>
<circle cx="74.9" cy="110.5" r=".46"/>
<circle cx="104.1" cy="110.5" r=".46"/>
<circle cx="133.3" cy="27.9" r=".46"/>
<circle cx="47" cy="90.2" r=".46"/>
<circle cx="47" cy="87.6" r=".46"/>
<circle cx="52.1" cy="106.7" r=".46"/>
<circle cx="90.2" cy="110.5" r=".46"/>
</g>
<text font-size="2" fill="#840000" x="178" y="190.8">Title: RV1106 Connectivity</text>
<g font-size="1.5" fill="#840000">
<text x="178" y="184.1">Sheet: /USB and Ethernet/</text>
<text x="178" y="181.1">Epsiii Electric</text>
<text x="178" y="186.8">File: rv1106_usb_ethernet.kicad_sch</text>
<text x="178" y="197">KiCad E.D.A. 10.0.6</text>
<text x="178" y="194.2">Size: A4</text>
<text x="200" y="194.2">Date: 08.07.2026</text>
<text x="263" y="197">Id: 4/6</text>
<text x="263" y="194.2">Rev: v0.1</text>
</g>
<g font-size="1.3" fill="#840000">
<text x="35" y="12">1</text>
<text x="85" y="12">2</text>
<text x="135" y="12">3</text>
<text x="185" y="12">4</text>
<text x="235" y="12">5</text>
<text x="285" y="12">6</text>
<text x="10.3" y="36">A</text>
<text x="206.2" y="35.5">USB</text>
<text x="285.3" y="36">A</text>
<text x="10.2" y="86">B</text>
<text x="285.2" y="86">B</text>
<text x="10.2" y="136">C</text>
<text x="285.2" y="136">C</text>
<text x="144.6" y="138.3" transform="rotate(-90 144.6 138.3)">ETH_LED_0</text>
<text x="148.4" y="138.3" transform="rotate(-90 148.4 138.3)">ETH_LED_1</text>
<text x="27" y="156.4">ETHERNET</text>
<text x="10.2" y="186">D</text>
<text x="285.2" y="186">D</text>
<text x="35" y="200">1</text>
<text x="85" y="200">2</text>
<text x="135" y="200">3</text>
<text x="185" y="200">4</text>
<text x="235" y="200">5</text>
<text x="285" y="200">6</text>
</g>
<g font-size="1.3" fill="#006464">
<text x="67.2" y="21.3">VHUB</text>
<text x="72" y="23.8">U302</text>
<text x="152.3" y="21.3">VHUB</text>
<text x="159" y="21.3">PWR_FLAG VBUS</text>
<text x="257.8" y="22.6">VBUS</text>
<text x="41.4" y="29.9">R301</text>
<text x="72" y="26.4">FSUSB42MUX</text>
<text x="90.7" y="27.9">RN301</text>
<text x="93.2" y="29.9">0</text>
<text x="20.2" y="30.2">VHUB</text>
<text x="41.4" y="32.5">R302</text>
<text x="52.3" y="32.7">10</text>
<text x="52.3" y="30.2">10</text>
<text x="62.7" y="31.4">D+</text>
<text x="62.7" y="34">D-</text>
<text x="70.8" y="32.3" transform="rotate(-90 70.8 32.3)">VCC</text>
<text x="134.1" y="33.2">C306</text>
<text x="141.7" y="33.2">C307</text>
<text x="155.7" y="33.2">C308</text>
<text x="164.6" y="33.2">C309</text>
<text x="203.3" y="32.7">RV1106G3</text>
<text x="205" y="30.2">U1USB</text>
<text x="262.9" y="32.7">R313</text>
<text x="262.9" y="35.3">10k</text>
<text x="23.6" y="37">C301</text>
<text x="23.6" y="41.3">100n</text>
<text x="41.4" y="37.5">R303</text>
<text x="52.3" y="37.8">1k</text>
<text x="62.7" y="41.6">SEL</text>
<text x="62.7" y="39.1">OE</text>
<text x="134.1" y="37.5">100n</text>
<text x="141.7" y="37.5">10u 6.3V</text>
<text x="155.7" y="37.5">100n</text>
<text x="164.6" y="37.5">10u 6.3V</text>
<text x="207.2" y="39.1">USB_VBUSDET</text>
<text x="212.7" y="41.6">USB_DM</text>
<text x="20.8" y="48">GND</text>
<text x="70.8" y="42.7" transform="rotate(-90 70.8 42.7)">GND</text>
<text x="97.7" y="48">VHUB</text>
<text x="131.3" y="46.7">GND</text>
<text x="138.9" y="46.7">GND</text>
<text x="152.9" y="46.7">GND</text>
<text x="161.8" y="46.7">GND</text>
<text x="212.9" y="44.1">USB_DP</text>
<text x="246.3" y="42.9">C312</text>
<text x="246.4" y="45.4">100n</text>
<text x="262.9" y="42.9">R314</text>
<text x="262.9" y="45.4">18k</text>
<text x="39.8" y="51.8">GND</text>
<text x="67.8" y="51.8">GND</text>
<text x="74.6" y="51.8">USB_Select</text>
<text x="76.7" y="49.2">SW301</text>
<text x="129.4" y="51.8">VHUB</text>
<text x="85.8" y="54">R307</text>
<text x="85.8" y="59.1">R308</text>
<text x="96.8" y="54.3">1k</text>
<text x="96.8" y="59.4">1k</text>
<text x="258.3" y="58.1">GND</text>
<text x="26.8" y="65.7">J301</text>
<text x="62.2" y="65.7">VBUS</text>
<text x="133" y="62.7" transform="rotate(-90 133 62.7)">V5</text>
<text x="14.1" y="68.3">USB_C_Receptacle_USB2.0_14P</text>
<text x="50.1" y="69.5">BAT60A</text>
<text x="51.1" y="67">D201</text>
<text x="98.3" y="68.3">GND</text>
<text x="119.9" y="70.8">DPU+</text>
<text x="128" y="69.4" transform="rotate(-90 128 69.4)">VDD33</text>
<text x="169.5" y="68.3">RN302</text>
<text x="172" y="70.8">0</text>
<text x="234.9" y="68.3">VHUB</text>
<text x="256.4" y="68.3">VHUB</text>
<text x="33.2" y="73.4">VBUS</text>
<text x="119.9" y="73.4">DMU-</text>
<text x="133.5" y="73.4">DM4-</text>
<text x="133.6" y="75.9">DP4+</text>
<text x="34.4" y="78.4">CC1</text>
<text x="34.4" y="81">CC2</text>
<text x="119.9" y="81">LED3/SCL</text>
<text x="119.9" y="78.4">LED4/SDA</text>
<text x="119.9" y="83.5">LED2</text>
<text x="133.5" y="81">DM3-</text>
<text x="133.6" y="83.5">DP3+</text>
<text x="238.2" y="80.2">C310</text>
<text x="247.1" y="80.2">C311</text>
<text x="259.8" y="80.2">C313</text>
<text x="268.7" y="80.2">C314</text>
<text x="35.3" y="86.1">D-</text>
<text x="35.3" y="88.6">D-</text>
<text x="119.9" y="86.1">LED1</text>
<text x="133.5" y="88.6">DM2-</text>
<text x="238.2" y="84.5">100n</text>
<text x="247.1" y="84.5">10u 6.3V</text>
<text x="259.8" y="84.5">100n</text>
<text x="268.7" y="84.5">10u 6.3V</text>
<text x="35.3" y="91.1">D+</text>
<text x="35.3" y="93.7">D+</text>
<text x="95.2" y="94.9">R309</text>
<text x="119.9" y="93.7">OVCUR</text>
<text x="119.9" y="91.1">RESET/CDP</text>
<text x="133.6" y="91.1">DP2+</text>
<text x="235.4" y="93.7">GND</text>
<text x="244.3" y="93.7">GND</text>
<text x="257" y="93.7">GND</text>
<text x="265.9" y="93.7">GND</text>
<text x="41.9" y="100">R304</text>
<text x="57.1" y="100">R306</text>
<text x="96.5" y="97.5">10</text>
<text x="119.9" y="98.8">PSELF</text>
<text x="119.9" y="96.2">PWREN</text>
<text x="133.5" y="96.2">DM1-</text>
<text x="133.6" y="98.8">DP1+</text>
<text x="169.5" y="101.3">RN303</text>
<text x="22.6" y="104.4" transform="rotate(-90 22.6 104.4)">SHIELD</text>
<text x="30.2" y="104.4" transform="rotate(-90 30.2 104.4)">GND</text>
<text x="43.3" y="102.6">5k1</text>
<text x="57.1" y="102.6">5k1</text>
<text x="79.3" y="105.1">12MHz</text>
<text x="80.1" y="102.6">Y301</text>
<text x="119.9" y="103.8">XO</text>
<text x="172" y="103.8">0</text>
<text x="35.8" y="110.2">PWR_FLAG</text>
<text x="119.9" y="108.9">XI</text>
<text x="130.5" y="110" transform="rotate(-90 130.5 110)">GND</text>
<text x="131.7" y="114">U303</text>
<text x="189.1" y="111.5">VHUB</text>
<text x="241.2" y="111.5">VHUB</text>
<text x="19.5" y="116.5">GND</text>
<text x="27.1" y="116.5">GND</text>
<text x="50" y="116.5">GND</text>
<text x="131.7" y="116.5">CH334F</text>
<text x="197.8" y="119.1">VBUS1</text>
<text x="249.9" y="119.1">VBUS1</text>
<text x="38.6" y="120.3">GND</text>
<text x="127.5" y="120.3">GND</text>
<text x="197.8" y="121.6">VBUS2</text>
<text x="249.9" y="121.6">VBUS2</text>
<text x="72.9" y="126.7">GND</text>
<text x="80.5" y="126.7">GND</text>
<text x="88.1" y="126.7">GND</text>
<text x="197.8" y="129.2">D1-</text>
<text x="197.8" y="126.7">D1+</text>
<text x="197.8" y="131.8">D2+</text>
<text x="213.3" y="128">J303</text>
<text x="213.3" y="130.5">USB_A_Stacked</text>
<text x="249.9" y="129.2">D1-</text>
<text x="249.9" y="126.7">D1+</text>
<text x="249.9" y="131.8">D2+</text>
<text x="265.4" y="128">J304</text>
<text x="265.4" y="130.5">USB_A_Stacked</text>
<text x="197.8" y="134.3">D2-</text>
<text x="249.9" y="134.3">D2-</text>
<text x="202.9" y="140" transform="rotate(-90 202.9 140)">GND2</text>
<text x="205.4" y="140" transform="rotate(-90 205.4 140)">GND1</text>
<text x="208" y="140" transform="rotate(-90 208 140)">Shield</text>
<text x="255" y="140" transform="rotate(-90 255 140)">GND2</text>
<text x="257.5" y="140" transform="rotate(-90 257.5 140)">GND1</text>
<text x="260" y="140" transform="rotate(-90 260 140)">Shield</text>
<text x="113.2" y="149.6">HR913129AE</text>
<text x="117" y="147">J302</text>
<text x="135.8" y="145.7">R311</text>
<text x="138.5" y="148.3">1k</text>
<text x="149.8" y="145.7">R312</text>
<text x="149.8" y="148.3">1k</text>
<text x="25.7" y="150.8">U1ETHERNET</text>
<text x="26.8" y="153.4">RV1106G3</text>
<text x="100.8" y="153.4">TD+</text>
<text x="100.8" y="155.9">TCT</text>
<text x="202.4" y="152.1">GND</text>
<text x="254.5" y="152.1">GND</text>
<text x="33.4" y="159.7">ETH_PHY_RXN</text>
<text x="100.8" y="158.4">TD-</text>
<text x="100.8" y="161">RD+</text>
<text x="33.4" y="162.3">ETH_PHY_RXP</text>
<text x="33.7" y="164.8">ETH_PHY_TXN</text>
<text x="33.7" y="167.3">ETH_PHY_TXP</text>
<text x="100.8" y="163.5">RCT</text>
<text x="100.8" y="166.1">RD-</text>
<text x="37.2" y="169.9">ETH_EXTR</text>
<text x="84.3" y="170.4">C304</text>
<text x="96" y="170.4">C305</text>
<text x="55.9" y="175">R305</text>
<text x="55.9" y="177.5">6.04k 1%</text>
<text x="84.4" y="174.7">100n</text>
<text x="96" y="174.7">100n</text>
<text x="88.1" y="183.8">GND</text>
<text x="93.2" y="183.8">GND</text>
<text x="126.2" y="183.8">GND</text>
<text x="131.3" y="183.8">GND</text>
<text x="141.4" y="183.8">GND</text>
<text x="51.3" y="187.7">GND</text>
</g>
<g font-size="1.3" fill="#a90000">
<text x="69.7" y="27.4" transform="rotate(-90 69.7 27.4)">1</text>
<text x="60.2" y="30.3">3</text>
<text x="60.2" y="32.9">4</text>
<text x="78" y="32.9">8</text>
<text x="78" y="30.3">9</text>
<text x="89.4" y="31.6">5</text>
<text x="89.4" y="34.2">6</text>
<text x="97.1" y="34.2">3</text>
<text x="97.1" y="31.6">4</text>
<text x="59.6" y="38">10</text>
<text x="60.2" y="40.5">2</text>
<text x="78" y="40.5">6</text>
<text x="78" y="38">7</text>
<text x="89.4" y="36.7">7</text>
<text x="89.4" y="39.2">8</text>
<text x="97.1" y="39.2">1</text>
<text x="97.1" y="36.7">2</text>
<text x="222.8" y="38">25 Udet=~3.3V</text>
<text x="222.8" y="40.5">26</text>
<text x="69.7" y="45.2" transform="rotate(-90 69.7 45.2)">5</text>
<text x="222.8" y="43">27</text>
<text x="75.5" y="57">2</text>
<text x="83.1" y="54.5">1</text>
<text x="83.1" y="59.6">3</text>
<text x="126.9" y="59.8" transform="rotate(-90 126.9 59.8)">20</text>
<text x="131.9" y="59.8" transform="rotate(-90 131.9 59.8)">19</text>
<text x="116.8" y="69.7">15</text>
<text x="40.6" y="72.3">A4</text>
<text x="40.6" y="77.3">A5</text>
<text x="116.8" y="72.3">14</text>
<text x="116.8" y="77.3">21</text>
<text x="140.2" y="72.3">5</text>
<text x="140.2" y="74.8">6</text>
<text x="168.2" y="76.1">7</text>
<text x="168.2" y="73.5">8</text>
<text x="175.8" y="73.5">1</text>
<text x="175.8" y="76.1">2</text>
<text x="40.5" y="79.9">B5</text>
<text x="116.8" y="79.9">13</text>
<text x="116.8" y="82.4">23</text>
<text x="140.2" y="79.9">7</text>
<text x="140.2" y="82.4">8</text>
<text x="168.2" y="81.1">5</text>
<text x="168.2" y="78.6">6</text>
<text x="175.8" y="78.6">3</text>
<text x="175.8" y="81.1">4</text>
<text x="40.5" y="87.5">B7</text>
<text x="40.6" y="85">A7</text>
<text x="116.8" y="85">22</text>
<text x="140.2" y="87.5">9</text>
<text x="168.2" y="88.8">8</text>
<text x="175.8" y="88.8">1</text>
<text x="40.5" y="92.6">B6</text>
<text x="40.6" y="90">A6</text>
<text x="116.8" y="90">16</text>
<text x="116.8" y="95.1">24</text>
<text x="117.4" y="92.6">1</text>
<text x="139.6" y="90">10</text>
<text x="139.6" y="95.1">11</text>
<text x="168.2" y="93.8">6</text>
<text x="168.2" y="91.3">7</text>
<text x="175.8" y="91.3">2</text>
<text x="175.8" y="93.8">3</text>
<text x="116.8" y="97.7">18</text>
<text x="139.6" y="97.7">12</text>
<text x="168.2" y="96.4">5</text>
<text x="175.8" y="96.4">4</text>
<text x="117.4" y="102.7">3</text>
<text x="117.4" y="107.8">4</text>
<text x="21.5" y="109.3" transform="rotate(-90 21.5 109.3)">SH</text>
<text x="29.1" y="109.2" transform="rotate(-90 29.1 109.2)">A1</text>
<text x="78.6" y="110.4">3</text>
<text x="85" y="110.4">1</text>
<text x="129.4" y="113.1" transform="rotate(-90 129.4 113.1)">25</text>
<text x="82.4" y="115.7" transform="rotate(-90 82.4 115.7)">2</text>
<text x="194.8" y="118">1</text>
<text x="246.9" y="118">1</text>
<text x="194.8" y="125.6">3</text>
<text x="194.8" y="120.5">5</text>
<text x="246.9" y="125.6">3</text>
<text x="246.9" y="120.5">5</text>
<text x="194.8" y="128.1">2</text>
<text x="194.8" y="130.7">7</text>
<text x="246.9" y="128.1">2</text>
<text x="246.9" y="130.7">7</text>
<text x="194.8" y="133.2">6</text>
<text x="246.9" y="133.2">6</text>
<text x="201.8" y="143" transform="rotate(-90 201.8 143)">8</text>
<text x="204.3" y="143" transform="rotate(-90 204.3 143)">4</text>
<text x="206.9" y="143.6" transform="rotate(-90 206.9 143.6)">SH</text>
<text x="253.9" y="143" transform="rotate(-90 253.9 143)">8</text>
<text x="256.4" y="143" transform="rotate(-90 256.4 143)">4</text>
<text x="258.9" y="143.6" transform="rotate(-90 258.9 143.6)">SH</text>
<text x="98.3" y="152.3">1</text>
<text x="98.3" y="154.8">4</text>
<text x="138.4" y="154.8">11</text>
<text x="138.4" y="152.3">12</text>
<text x="48.8" y="158.6">97</text>
<text x="48.8" y="161.2">98</text>
<text x="98.3" y="157.3">2</text>
<text x="98.3" y="159.9">3</text>
<text x="48.2" y="166.2">100</text>
<text x="48.8" y="163.7">99</text>
<text x="98.3" y="162.4">5</text>
<text x="98.3" y="165">6</text>
<text x="138.4" y="165">10</text>
<text x="139" y="162.4">9</text>
<text x="48.2" y="168.8">102</text>
<text x="128.1" y="169.6" transform="rotate(-90 128.1 169.6)">8</text>
<text x="133.2" y="170.3" transform="rotate(-90 133.2 170.3)">SH</text>
</g>
<g font-size="1.3" fill="#0f0f0f">
<text x="124.4" y="27.8">HUB_3V3</text>
<text x="27.9" y="32.9">USB_CORE_N</text>
<text x="27.9" y="30.4">USB_CORE_P</text>
<text x="107.6" y="32.9">USB_IN_N</text>
<text x="107.7" y="30.4">USB_IN_P</text>
<text x="105.6" y="40.5">USB_HUB_N</text>
<text x="105.7" y="38">USB_HUB_P</text>
<text x="231.5" y="40.5">USB_CORE_N</text>
<text x="231.6" y="43.1">USB_CORE_P</text>
<text x="118.1" y="55.8">HUB_3V3</text>
<text x="102.8" y="69.7">USB_HUB_P</text>
<text x="102.8" y="72.3">USB_HUB_N</text>
<text x="146.6" y="72.3">USB_HUB_1R_N</text>
<text x="146.7" y="74.8">USB_HUB_1R_P</text>
<text x="178.4" y="73.5">USB_HUB_1_N</text>
<text x="178.4" y="76.1">USB_HUB_1_P</text>
<text x="146.6" y="79.9">USB_HUB_2R_N</text>
<text x="146.7" y="82.4">USB_HUB_2R_P</text>
<text x="178.4" y="78.6">USB_HUB_2_N</text>
<text x="178.4" y="81.2">USB_HUB_2_P</text>
<text x="58.1" y="87.5">USB_IN_N</text>
<text x="146.6" y="87.5">USB_HUB_4R_N</text>
<text x="178.4" y="88.8">USB_HUB_4_N</text>
<text x="58.1" y="90">USB_IN_P</text>
<text x="146.6" y="95.1">USB_HUB_3R_N</text>
<text x="146.7" y="90">USB_HUB_4R_P</text>
<text x="178.4" y="93.9">USB_HUB_3_N</text>
<text x="178.4" y="91.3">USB_HUB_4_P</text>
<text x="146.7" y="97.7">USB_HUB_3R_P</text>
<text x="178.4" y="96.4">USB_HUB_3_P</text>
<text x="179" y="125.6">USB_HUB_1_P</text>
<text x="231.1" y="125.6">USB_HUB_3_P</text>
<text x="179" y="130.7">USB_HUB_2_P</text>
<text x="179" y="128.1">USB_HUB_1_N</text>
<text x="231.1" y="128.1">USB_HUB_3_N</text>
<text x="231.1" y="130.7">USB_HUB_4_P</text>
<text x="179" y="133.2">USB_HUB_2_N</text>
<text x="231.1" y="133.2">USB_HUB_4_N</text>
<text x="77.4" y="154.8">ETH_TN</text>
<text x="77.4" y="152.3">ETH_TP</text>
<text x="55" y="158.6">ETH_RN</text>
<text x="55" y="161.2">ETH_RP</text>
<text x="55.3" y="163.7">ETH_TN</text>
<text x="55.3" y="166.2">ETH_TP</text>
<text x="77.4" y="165">ETH_RN</text>
<text x="77.4" y="162.4">ETH_RP</text>
</g>
<g font-size="1.3" fill="#989898">
<text x="106.7" y="105.1">R310</text>
<text x="106.7" y="107.6">1M</text>
<text x="66" y="115.3">C302</text>
<text x="67.3" y="117.8">18p</text>
<text x="94" y="115.3">C303</text>
<text x="94" y="117.8">18p</text>
</g>
<g font-size="1.3" fill="#0000c2">
<text x="177.8" y="169.1">Unfortunately because we only have one USB controller for both device and host,</text>
<text x="177.8" y="171.1">we have to manually switch between using the USB-C and the USB As.</text>
<text x="177.8" y="175.2">Ethernet is much simpler at least</text>
</g>
<g font-size="1" fill="#006464">
<text x="71.6" y="33.8">HSD2-</text>
<text x="71.6" y="31.2">HSD2+</text>
<text x="71.6" y="41.4">HSD1-</text>
<text x="71.6" y="38.8">HSD1+</text>
</g>
<g font-size="1" fill="#840000">
<text x="109.9" y="158.9">XMIT</text>
<text x="109.9" y="166.5">RCV</text>
</g>
<g font-size=".9" fill="#840000">
<text x="121.9" y="153.7">C1</text>
<text x="121.9" y="155">C4</text>
<text x="121.9" y="156.2">C5</text>
<text x="121.9" y="157.5">C2</text>
<text x="121.9" y="161.3">C3</text>
<text x="121.9" y="162.6">C7</text>
<text x="121.9" y="163.9">C8</text>
<text x="121.9" y="165.1">C6</text>
<text x="127.3" y="163.9">C1</text>
</g>
<text font-size=".8" fill="#006464" x="128" y="63.3" transform="rotate(-90 128 63.3)">LDO</text>
<g font-size=".6" fill="#840000">
<text x="113.9" y="155.4">75</text>
<text x="118.5" y="155.4">75</text>
<text x="137.3" y="154.1">Y</text>
<text x="113.9" y="163">75</text>
<text x="118.5" y="163">75</text>
<text x="119.6" y="167">1000pF</text>
<text x="137.4" y="164.3">G</text>
</g>
</svg>
